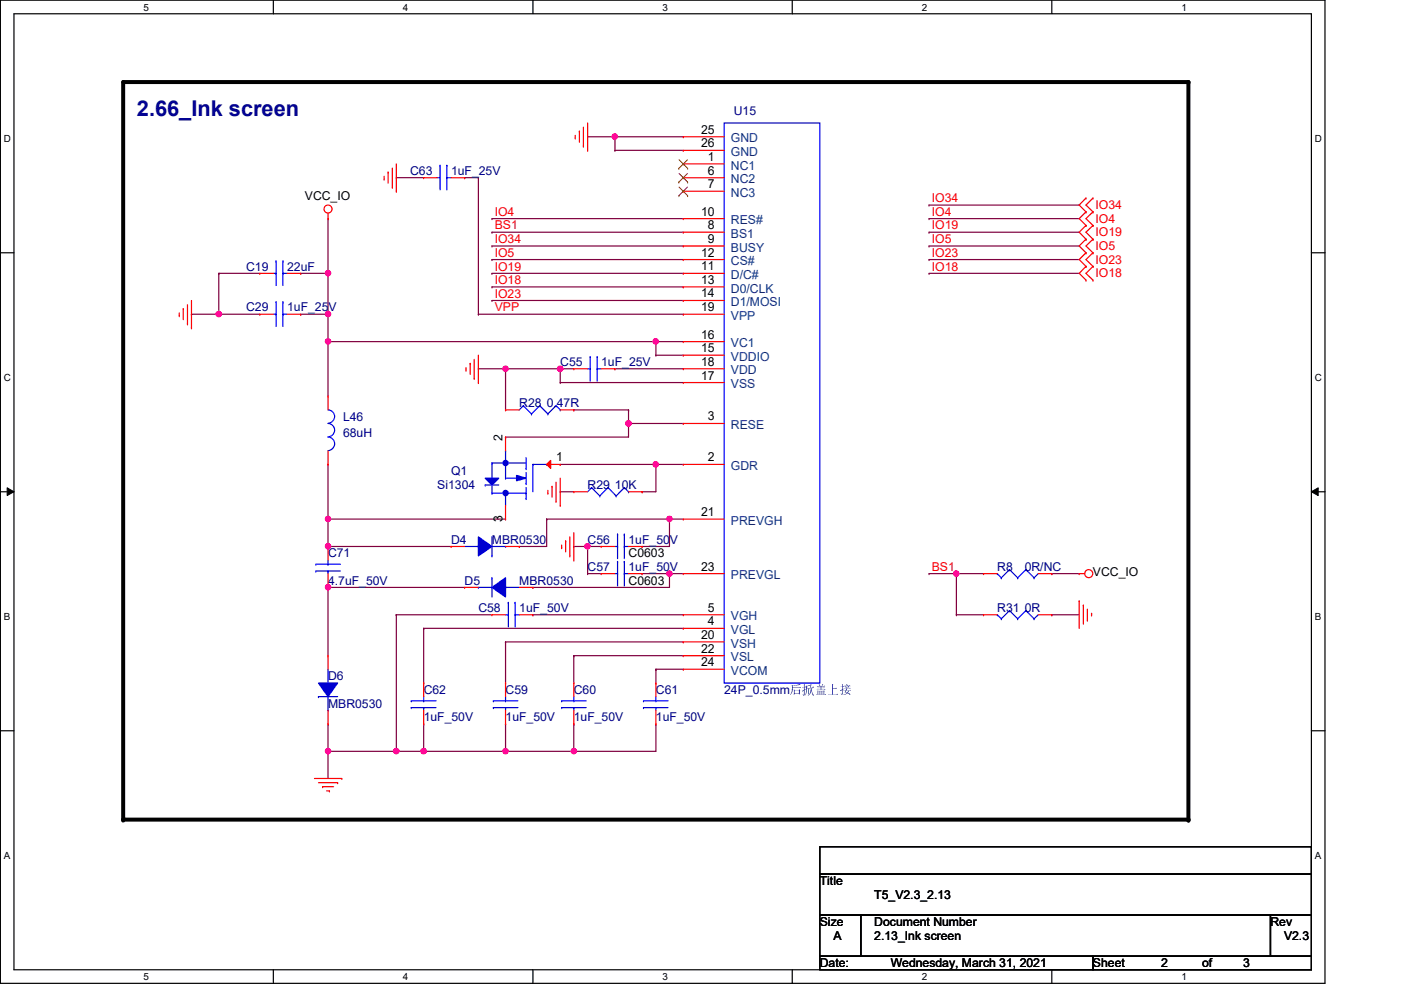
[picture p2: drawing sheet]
<svg xmlns="http://www.w3.org/2000/svg" width="297mm" height="210mm" viewBox="0 0 297 210" stroke-linecap="round" stroke-linejoin="round" font-family="sans-serif">
<path d="M.1 0h280.8v208.5h-280.8zM3 2.9h275v202.7h-275z" fill="none" stroke="#000" stroke-width=".25"/>
<g fill="#fff">
<path d="M30.4 .3h1.2v2.4h-1.2z"/>
<path d="M30.4 205.9h1.2v2.3h-1.2z"/>
</g>
<path d="M58 0v2.9M58 205.6v2.9" fill="none" stroke="#000" stroke-width=".25"/>
<g fill="#fff">
<path d="M85.4 .3h1.2v2.4h-1.2z"/>
<path d="M85.4 205.9h1.2v2.3h-1.2z"/>
</g>
<path d="M113 0v2.9M113 205.6v2.9" fill="none" stroke="#000" stroke-width=".25"/>
<g fill="#fff">
<path d="M140.5 .3h1.1v2.4h-1.1z"/>
<path d="M140.5 205.9h1.1v2.3h-1.1z"/>
</g>
<path d="M168 0v2.9M168 205.6v2.9" fill="none" stroke="#000" stroke-width=".25"/>
<g fill="#fff">
<path d="M195.4 .3h1.2v2.4h-1.2z"/>
<path d="M195.4 205.9h1.2v2.3h-1.2z"/>
</g>
<path d="M223 0v2.9M223 205.6v2.9" fill="none" stroke="#000" stroke-width=".25"/>
<g fill="#fff">
<path d="M250.5 .3h1.1v2.4h-1.1z"/>
<path d="M250.5 205.9h1.1v2.3h-1.1z"/>
<path d="M.8 28.2h1.5v2.4h-1.5z"/>
<path d="M278.8 28.2h1.4v2.4h-1.4z"/>
<path d="M.8 78.9h1.5v2.3h-1.5z"/>
<path d="M278.8 78.9h1.4v2.3h-1.4z"/>
</g>
<path d="M.1 53.6h2.9M278 53.6h2.9" fill="none" stroke="#000" stroke-width=".25"/>
<g fill="#fff">
<path d="M.8 129.6h1.4v2.3h-1.4z"/>
<path d="M278.8 129.6h1.3v2.3h-1.3z"/>
</g>
<path d="M.1 104.3h2.9M278 104.3h2.9" fill="none" stroke="#000" stroke-width=".25"/>
<path d="M1.5 103.4l1.5 .9-1.5 .8zM278 104.3l1.5-.9v1.7z" fill="#000"/>
<path d="M1.5 103.4l1.5 .9-1.5 .8zM278 104.3l1.5-.9v1.7z" fill="none" stroke="#000" stroke-width=".21"/>
<g fill="#fff">
<path d="M.8 180.3h1.4v2.3h-1.4z"/>
<path d="M278.8 180.3h1.3v2.3h-1.3z"/>
</g>
<path d="M.1 154.9h2.9M278 154.9h2.9" fill="none" stroke="#000" stroke-width=".25"/>
<path d="M26.1 17.4h225.9v156.4h-225.9z" fill="none" stroke="#000" stroke-width=".85"/>
<g fill="#000">
<circle cx="252" cy="17.4" r=".42"/>
<circle cx="26.1" cy="173.8" r=".42"/>
<circle cx="252" cy="173.8" r=".42"/>
</g>
<g fill="none" stroke="#7f003f" stroke-width=".25">
<path d="M197 58h.1M197 55h.1M197 52.2h.1M197 49.2h.1M197 46.4h.1M197 43.5h.1M197 58h31.8M197 55h31.8M197 52.2h31.8M197 49.2h31.8M197 46.4h31.8M197 43.5h31.8"/>
<path d="M69.6 72.4h.1M69.6 72.4h69.5"/>
</g>
<circle cx="139" cy="72.4" r=".56" fill="#f0f"/>
<circle cx="139" cy="72.4" r=".56" fill="none" stroke="#f0f" stroke-width=".25"/>
<circle cx="69.5" cy="72.4" r=".56" fill="#f0f"/>
<circle cx="69.5" cy="72.4" r=".56" fill="none" stroke="#f0f" stroke-width=".25"/>
<path d="M118.8 78.2h.1M118.8 78.2h2.9M118.8 78.2v2.9M139.1 75.3h.1M139.1 72.4h.1M139.1 75.3h5.8M139.1 72.4v2.9" fill="none" stroke="#7f003f" stroke-width=".25"/>
<circle cx="118.8" cy="78.2" r=".56" fill="#f0f"/>
<circle cx="118.8" cy="78.2" r=".56" fill="none" stroke="#f0f" stroke-width=".25"/>
<path d="M107.2 78.2h.1M107.2 78.2h11.6" fill="none" stroke="#7f003f" stroke-width=".25"/>
<circle cx="107.2" cy="78.2" r=".56" fill="#f0f"/>
<circle cx="107.2" cy="78.2" r=".56" fill="none" stroke="#f0f" stroke-width=".25"/>
<path d="M133.3 89.8h.1M133.3 86.9h.1M133.3 89.8h11.6M133.3 86.9v2.9" fill="none" stroke="#7f003f" stroke-width=".25"/>
<circle cx="133.2" cy="89.8" r=".57" fill="#f0f"/>
<circle cx="133.2" cy="89.8" r=".57" fill="none" stroke="#f0f" stroke-width=".25"/>
<path d="M121.7 86.9h.1M121.7 86.9h11.6M139.1 98.5h.1M139.1 98.5h5.8" fill="none" stroke="#7f003f" stroke-width=".25"/>
<circle cx="139" cy="98.5" r=".56" fill="#f0f"/>
<circle cx="139" cy="98.5" r=".56" fill="none" stroke="#f0f" stroke-width=".25"/>
<g fill="none" stroke="#7f003f" stroke-width=".25">
<path d="M139.1 98.5h.1M139.1 98.5v5.8h-3M69.6 110.1h.1M69.6 115.9h.1M69.6 110.1h37.6M69.6 115.9h26M69.6 110.1v5.8M110.1 115.9h.1M115.9 110.1h.1M115.9 110.1h26M115.9 110.1v5.8h-5.8M118.8 104.3h.1"/>
<path d="M118.8 104.3h2.9M136.1 104.3h.1"/>
</g>
<circle cx="69.5" cy="115.8" r=".56" fill="#f0f"/>
<circle cx="69.5" cy="115.8" r=".56" fill="none" stroke="#f0f" stroke-width=".25"/>
<circle cx="69.5" cy="110" r=".56" fill="#f0f"/>
<circle cx="69.5" cy="110" r=".56" fill="none" stroke="#f0f" stroke-width=".25"/>
<path d="M141.9 121.6h.1M141.9 121.6h3" fill="none" stroke="#7f003f" stroke-width=".25"/>
<circle cx="141.9" cy="121.6" r=".56" fill="#f0f"/>
<circle cx="141.9" cy="121.6" r=".56" fill="none" stroke="#f0f" stroke-width=".25"/>
<path d="M136.1 115.9h.1M141.9 110.1h.1M141.9 110.1v5.8h-5.8" fill="none" stroke="#7f003f" stroke-width=".25"/>
<circle cx="141.9" cy="110" r=".56" fill="#f0f"/>
<circle cx="141.9" cy="110" r=".56" fill="none" stroke="#f0f" stroke-width=".25"/>
<path d="M124.6 115.9h.1M124.6 115.9h2.9M124.6 115.9v5.7M141.9 110.1h.1M141.9 110.1h3M124.6 121.6h.1M124.6 121.6h2.9" fill="none" stroke="#7f003f" stroke-width=".25"/>
<circle cx="124.5" cy="115.8" r=".56" fill="#f0f"/>
<circle cx="124.5" cy="115.8" r=".56" fill="none" stroke="#f0f" stroke-width=".25"/>
<path d="M69.6 124.5h.1M69.6 124.5h28.9" fill="none" stroke="#7f003f" stroke-width=".25"/>
<circle cx="69.5" cy="124.5" r=".56" fill="#f0f"/>
<circle cx="69.5" cy="124.5" r=".56" fill="none" stroke="#f0f" stroke-width=".25"/>
<g fill="none" stroke="#7f003f" stroke-width=".25">
<path d="M69.6 124.5h.1M69.6 124.5v14.5M84 130.3h.1M84 130.3h20.3M84 130.3v29M89.8 133.2h.1M89.8 133.2h55.1M89.8 133.2v11.6M107.2 136.1h.1M107.2 136.1v8.7M113 130.3h.1M113 130.3h31.9"/>
<path d="M121.7 139h.1M121.7 139v5.8M84 159.3h.1M89.8 153.5h.1M89.8 159.3h.1M89.8 153.5v5.8M107.2 153.5h.1M107.2 153.5v5.8h-23.2M139.1 141.9h.1M139.1 141.9v2.9"/>
</g>
<circle cx="107.2" cy="159.3" r=".56" fill="#f0f"/>
<circle cx="107.2" cy="159.3" r=".56" fill="none" stroke="#f0f" stroke-width=".25"/>
<circle cx="89.8" cy="159.3" r=".56" fill="#f0f"/>
<circle cx="89.8" cy="159.3" r=".56" fill="none" stroke="#f0f" stroke-width=".25"/>
<path d="M107.2 159.3h.1M121.7 153.5h.1M121.7 159.3h.1M121.7 153.5v5.8M139.1 153.5h.1M139.1 153.5v5.8h-31.9" fill="none" stroke="#7f003f" stroke-width=".25"/>
<circle cx="121.7" cy="159.3" r=".56" fill="#f0f"/>
<circle cx="121.7" cy="159.3" r=".56" fill="none" stroke="#f0f" stroke-width=".25"/>
<path d="M69.6 159.3h.1M69.6 159.3v5.8M69.6 159.3h14.4" fill="none" stroke="#7f003f" stroke-width=".25"/>
<circle cx="84" cy="159.3" r=".56" fill="#f0f"/>
<circle cx="84" cy="159.3" r=".56" fill="none" stroke="#f0f" stroke-width=".25"/>
<circle cx="69.5" cy="159.3" r=".56" fill="#f0f"/>
<circle cx="69.5" cy="159.3" r=".56" fill="none" stroke="#f0f" stroke-width=".25"/>
<g fill="none" stroke="#7f003f" stroke-width=".25">
<path d="M84 37.7h.1M84 37.7h5.8M98.5 37.7h.1M98.5 37.7h2.9M101.4 37.7h.1M101.4 37.7v28.9M202.8 121.6h.1M202.8 130.3h.1M202.8 121.6h5.7M202.8 130.3h5.7M202.8 121.6v8.7M223 121.6h.1"/>
<path d="M223 121.6h5.8"/>
</g>
<circle cx="202.7" cy="121.6" r=".56" fill="#f0f"/>
<circle cx="202.7" cy="121.6" r=".56" fill="none" stroke="#f0f" stroke-width=".25"/>
<g fill="none" stroke="#7f003f" stroke-width=".25">
<path d="M130.4 29h.1M130.4 29h14.5M104.3 58h.1M104.3 55h.1M104.3 52.2h.1M104.3 49.2h.1M104.3 46.4h.1M104.3 58h40.6M104.3 55h40.6M104.3 52.2h40.6M104.3 49.2h40.6M104.3 46.4h40.6"/>
<path d="M101.4 66.6h.1M101.4 66.6h43.5M104.3 63.7h.1M104.3 60.8h.1M104.3 63.7h40.6M104.3 60.8h40.6M130.4 78.2h.1M130.4 78.2h14.5M139.1 72.4h.1M139.1 72.4h5.8M118.8 81.1h.1M118.8 81.1h26.1"/>
<path d="M107.2 136.1h.1M107.2 136.1h37.7M121.7 139h.1M121.7 139h23.2M197 121.6h.1M197 121.6h5.8M223 130.3h.1M223 130.3h5.8M139.1 141.9h.1M139.1 141.9h5.8"/>
</g>
<circle cx="130.3" cy="29" r=".56" fill="#f0f"/>
<circle cx="130.3" cy="29" r=".56" fill="none" stroke="#f0f" stroke-width=".25"/>
<path d="M130.4 29h.1M130.4 31.9h.1M130.4 29v2.9M130.4 31.9h14.5M69.6 66.6h.1M69.6 66.6v5.8" fill="none" stroke="#7f003f" stroke-width=".25"/>
<circle cx="69.5" cy="66.6" r=".56" fill="#f0f"/>
<circle cx="69.5" cy="66.6" r=".56" fill="none" stroke="#f0f" stroke-width=".25"/>
<path d="M63.8 58h.1M63.8 58h5.8M69.6 58h.1M69.6 58v8.6h-5.8M63.8 66.6h.1" fill="none" stroke="#7f003f" stroke-width=".25"/>
<circle cx="69.5" cy="57.9" r=".56" fill="#f0f"/>
<circle cx="69.5" cy="57.9" r=".56" fill="none" stroke="#f0f" stroke-width=".25"/>
<path d="M46.4 58h.1M46.4 58h8.7M46.4 58v8.6M46.4 66.6h.1M46.4 66.6h8.7" fill="none" stroke="#7f003f" stroke-width=".25"/>
<circle cx="46.4" cy="66.6" r=".56" fill="#f0f"/>
<circle cx="46.4" cy="66.6" r=".56" fill="none" stroke="#f0f" stroke-width=".25"/>
<g fill="none" stroke="#7f003f" stroke-width=".25">
<path d="M124.6 29h.1M124.6 29h5.8M69.6 46.4h.1M69.6 46.4v11.6M40.6 66.6h.1M40.6 66.6h5.8M69.6 72.4h.1M69.6 72.4v11.6M101.4 78.2h.1M101.4 78.2h5.8M107.2 78.2h.1M107.2 78.2v8.7"/>
<path d="M69.6 98.5h.1M69.6 98.5v11.6M107.2 92.7h.1M118.8 98.5h.1M118.8 98.5h20.3M133.3 89.8h.1M133.3 89.8v2.9h-26.1M121.7 115.9h.1M121.7 115.9h2.9M113 124.5h.1M136.1 121.6h.1M136.1 121.6h5.8"/>
<path d="M141.9 121.6h.1M141.9 121.6v2.9h-28.9M69.6 153.5h.1M69.6 153.5v5.8"/>
</g>
<g fill="none" stroke="#f00" stroke-width=".25">
<path d="M81.4 38h.1M81.4 37.4v.6M82.3 36.5h.1M82.3 36.5v2.3M83.2 39.7h.1M83.2 35.6v4.1M84 34.8v5.8M122 29.3h.1M122 28.7v.6M122.8 27.8h.1M122.8 27.8v2.3M123.7 31h.1"/>
<path d="M123.7 27v4M124.6 31.9h.1M124.6 26.1v5.8M144.9 34.8h.1M144.9 37.7h.1M144.9 29h.1M144.9 31.9h.1M144.9 34.8h8.6M144.9 37.7h8.6M144.9 29h8.6M144.9 31.9h8.6M69.6 46.4h.1"/>
<path d="M69.6 45.2v1.2M84 40.6h.1M144.9 40.6h.1M144.9 46.4h.1M144.9 49.2h.1M144.9 52.2h.1M144.9 55h.1M144.9 58h.1M144.9 40.6h8.6M144.9 46.4h8.6M144.9 49.2h8.6M144.9 52.2h8.6"/>
<path d="M144.9 55h8.6M144.9 58h8.6M230.2 42h.1M230.2 44.9h.1M230.2 47.8h.1M230.2 50.7h.1M230.2 53.6h.1M230.2 56.5h.1M230.2 59.4h.1M230.2 42l-1.4 1.5 1.4 1.4M230.2 44.9l-1.4 1.5 1.4 1.4M230.2 47.8l-1.4 1.4 1.4 1.5"/>
<path d="M230.2 50.7l-1.4 1.5 1.4 1.4M230.2 53.6l-1.4 1.4 1.4 1.5M230.2 56.5l-1.4 1.5 1.4 1.4M231.7 44.9h.1M231.7 42h.1M231.7 47.8h.1M231.7 50.7h.1M231.7 53.6h.1M231.7 56.5h.1M231.7 59.4h.1M231.7 42l-1.5 1.5 1.5 1.4M231.7 44.9l-1.5 1.5 1.5 1.4"/>
<path d="M231.7 47.8l-1.5 1.4 1.5 1.5M231.7 50.7l-1.5 1.5 1.5 1.4M231.7 53.6l-1.5 1.4 1.5 1.5M231.7 56.5l-1.5 1.5 1.5 1.4M38 66.9h.1M38 66.3v.6M38.9 65.4h.1M38.9 65.4v2.4M39.7 68.7h.1M39.7 64.6v4.1M40.6 69.5h.1M40.6 63.7v5.8"/>
<path d="M98.8 78.5h.1M98.8 77.9v.6M99.7 77h.1M99.7 77v2.4M100.5 76.2v4M101.4 75.3v5.8M144.9 60.8h.1M144.9 63.7h.1M144.9 66.6h.1M144.9 72.4h.1M144.9 75.3h.1M144.9 78.2h.1"/>
<path d="M144.9 60.8h8.6M144.9 63.7h8.6M144.9 66.6h8.6M144.9 72.4h8.6M144.9 75.3h8.6M144.9 78.2h8.6M100.5 80.2h.1M101.4 81.1h.1M144.9 81.1h.1M144.9 89.8h.1M144.9 98.5h.1M144.9 81.1h8.6"/>
<path d="M144.9 89.8h8.6M144.9 98.5h8.6M116.2 104.6h.1M116.2 104v.6M117 103.1h.1M117 103.1v2.3M117.9 106.3h.1M117.9 102.2v4.1M118.8 107.1h.1M118.8 101.4v5.7M119.1 116.1h.1M119.1 115.6v.5"/>
<path d="M119.9 114.7h.1M119.9 114.7v2.3M120.8 117.9h.1M120.8 113.8v4.1M121.7 118.7h.1M121.7 112.9v5.8M144.9 110.1h.1M144.9 110.1h8.6M144.9 121.6h.1M144.9 130.3h.1M144.9 133.2h.1M144.9 136.1h.1"/>
<path d="M144.9 139h.1M144.9 121.6h8.6M144.9 130.3h8.6M144.9 133.2h8.6M144.9 136.1h8.6M144.9 139h8.6M208.5 121.6h.1M208.5 121.6h3M220.1 121.6h2.9M223 121.6h.1M228.8 127.4h.1M228.8 121.6h.1"/>
<path d="M228.8 127.4v5.8M228.8 121.6h1.2M229.7 128.3h.1M229.7 128.3v4M230.5 131.5h.1M230.5 129.2v2.3M231.4 130h.1M231.4 130v.6M139.1 153.5h.1M139.1 144.8h.1M139.1 144.8v2.9M139.1 150.6v2.9"/>
<path d="M144.9 141.9h.1M144.9 141.9h8.6M66.7 165.1h5.8M67.5 165.9h4.1M68.4 166.8h.1M68.4 166.8h2.3M69.3 167.7h.5M69.8 167.7h.1M71.6 165.9h.1M72.5 165.1h.1"/>
<circle cx="69.5" cy="44.3" r=".85"/>
<circle cx="230.8" cy="121.6" r=".85"/>
</g>
<path d="M173.8 179.5h104.2v5.8h-104.2zM173.8 185.3h104.2v8.7h-104.2zM173.8 194h8.7v8.7h-8.7zM182.5 194h86.9v8.7h-86.9zM269.4 194h8.6v8.7h-8.6zM173.8 202.7h57.9v2.9h-57.9zM231.7 202.7h46.3v2.9h-46.3z" fill="none" stroke="#000" stroke-width=".25"/>
<g fill="none" stroke="#00f" stroke-width=".25">
<path d="M153.5 26.1h20.3v118.7h-20.3zM101.4 124.5h.1M101.4 124.5h2.9M104.3 122.5h.1M104.3 122.5v4.1M107.2 124.5h.1M107.2 124.5h2.9M211.5 121.6h.1M211.5 121.6l.8 .9M212.3 122.5h.1M214 120.8h.1M214 120.8l1.8 1.7"/>
<path d="M214 120.8l-1.7 1.7M215.8 122.5h.1M217.5 120.8h.1M217.5 120.8l1.7 1.7M217.5 120.8l-1.7 1.7M219.2 122.5h.1M220.1 121.6l-.9 .9M136.4 148.6h.1M136.4 150h.1M136.4 148.6h5.2M136.4 150h5.2M139.1 150h.1"/>
<path d="M139.1 148.6h.1M139.1 147.7v.9M139.1 150v.6"/>
</g>
<path d="M143.9 35.7h.1M143.9 38.6h.1M144 33.9l1.8 1.8M144 36.8l1.8 1.8M144 39.7l1.8 1.8M145.8 33.9l-1.9 1.8M145.8 36.8l-1.9 1.8M145.8 39.7l-1.9 1.8M145.8 35.7h.1M145.8 38.6h.1M143.9 41.5h.1M145.8 41.5h.1" fill="none" stroke="#7f3f00" stroke-width=".21"/>
<path d="M104.3 124.5l2.9-2v4.1z" fill-rule="evenodd" fill="#00f"/>
<path d="M104.3 124.5l2.9-2v4.1zM67.5 147.7h.1M67.5 147.7h4.1M69.6 144.8h.1M69.6 150.6h.1M69.6 141.9v2.9M69.6 147.7v2.9" fill="none" stroke="#00f" stroke-width=".25"/>
<path d="M98.5 124.5h.1M98.5 124.5h2.9M110.1 124.5h2.9M113 124.5h.1" fill="none" stroke="#f00" stroke-width=".25"/>
<path d="M67.5 144.8h4.1l-2 2.9z" fill-rule="evenodd" fill="#00f"/>
<g fill="none" stroke="#00f" stroke-width=".25">
<path d="M69.6 92.7a1.44 1.44 0 0 1 1.3 1.4 1.44 1.44 0 0 1-1.3 1.4M69.6 89.8a1.42 1.42 0 0 1 1.3 1.4 1.42 1.42 0 0 1-1.3 1.4M69.6 86.9a1.42 1.42 0 0 1 1.3 1.4 1.42 1.42 0 0 1-1.3 1.4M111 86h.1M111 86l-.9 .9M111 86l1.7 1.8M112.7 87.8h.1M114.4 86h.1M114.4 86l-1.7 1.8M114.4 86l1.8 1.8M116.2 87.8h.1M117.9 86h.1"/>
<path d="M117.9 86l-1.7 1.8M117.9 86l.9 .9M118.8 86.9h.1M67 119.6h.1M67 119.6h5.2M69.6 119.6h.1M69.6 118.7v.9M98.5 115.9h2.9M101.4 115.9h.1M104.3 117.9h.1M104.3 115.9h2.9M104.3 113.8v4.1"/>
<path d="M107.2 115.9h.1M125.4 103.4h.1M125.4 103.4l-.8 .9M125.4 103.4l1.8 1.8M127.2 105.2h.1M128.9 103.4h.1M128.9 103.4l-1.7 1.8M128.9 103.4l1.7 1.8M130.4 115.9h.5M130.6 105.2h.1M130.9 115.9h.1M130.9 113.2h.1"/>
<path d="M130.9 113.2v5.2M132.4 113.2h.1M132.4 115.9h.1M132.4 103.4h.1M132.4 115.9h.9M132.4 113.2v5.2M132.4 103.4l-1.8 1.8M132.4 103.4l.9 .9M133.3 104.3h.1M67 121.1h.1M67 121.1h5.2M69.6 121.1h.1"/>
<path d="M69.6 121.1v.5M107.2 130.3h.6M107.8 130.3h.1M107.8 127.7h.1M107.8 127.7v5.2M109.2 127.7h.1M109.2 130.3h.1M109.2 130.3h.9M109.2 127.7v5.2M211.5 130.3h.1M211.5 130.3l.8 .9M212.3 131.2h.1"/>
<path d="M214 129.5h.1M214 129.5l1.8 1.7M214 129.5l-1.7 1.7M215.8 131.2h.1M217.5 129.5h.1M217.5 129.5l1.7 1.7M217.5 129.5l-1.7 1.7M219.2 131.2h.1M220.1 130.3l-.9 .9M67.5 144.8h4.1l-2 2.9zM87.2 148.6h.1M87.2 150h.1"/>
<path d="M87.2 148.6h5.3M87.2 150h5.3M89.8 150h.1M89.8 148.6h.1M89.8 147.7v.9M89.8 150v.6M104.6 148.6h.1M104.6 150h.1M104.6 148.6h5.2M104.6 150h5.2M107.2 150h.1M107.2 148.6h.1"/>
<path d="M107.2 147.7v.9M107.2 150v.6"/>
</g>
<g fill="none" stroke="#f00" stroke-width=".25">
<path d="M69.6 98.5h.1M69.6 84h.1M69.6 84v2.9M69.6 95.6v2.9M107.2 86.9h.1M107.2 86.9h2.9M118.8 86.9h2.9M121.7 86.9h.1M69.6 115.9h.1M69.6 115.9v2.8M121.7 104.3h.1M121.7 104.3h2.9"/>
<path d="M127.5 115.9h.1M127.5 115.9h2.9M133.3 115.9h2.8M133.3 104.3h2.8M136.1 115.9h.1M136.1 104.3h.1M69.6 139h.1M69.6 124.5h.1M69.6 121.6v2.9M69.6 139v2.9M104.3 130.3h.1M104.3 130.3h2.9"/>
<path d="M110.1 130.3h2.9M113 130.3h.1M208.5 130.3h.1M208.5 130.3h3M220.1 130.3h2.9M223 130.3h.1M69.6 153.5h.1M69.6 150.6v2.9M89.8 153.5h.1M89.8 144.8h.1M89.8 144.8v2.9M89.8 150.6v2.9"/>
<path d="M107.2 153.5h.1M107.2 144.8h.1M107.2 144.8v2.9M107.2 150.6v2.9"/>
</g>
<path d="M101.4 113.8l2.9 2.1-2.9 2z" fill-rule="evenodd" fill="#00f"/>
<path d="M58 58h.5M58.5 58h.1M58.5 55.3h.1M58.5 55.3v5.2M60 55.3h.1M60 58h.1M60 58h.9M60 55.3v5.2M101.4 113.8l2.9 2.1-2.9 2z" fill="none" stroke="#00f" stroke-width=".25"/>
<path d="M55.1 58h.1M55.1 58h2.9M60.9 58h2.9M63.8 58h.1M95.6 115.9h.1M95.6 115.9h2.9M107.2 115.9h2.9M110.1 115.9h.1" fill="none" stroke="#f00" stroke-width=".25"/>
<path d="M102.9 101.4h2.8l-1.4 1.4z" fill="#00f"/>
<g fill="none" stroke="#00f" stroke-width=".25">
<path d="M104.3 98.2h.1M104.3 98.2h7.2M104.3 98.2v3.2M107.2 95.6h.1M107.2 95.6v5.8M111.5 99.4h.1M111.5 97v2.4M113 98.5h.1M113 98.5v5.8M113 98.5h2.9M115.9 98.5h.1M102.9 101.4h2.8l-1.4 1.4z"/>
<path d="M102.9 102.8h.1M102.9 102.8h2.8M104.3 101.4h.1M104.3 104.6h.1M104.3 102.8v1.8M104.3 104.6h7.2M107.2 104.6h.1M107.2 101.4h.1M107.2 104.6v2.5M107.2 101.4h2.9M111.5 102.5h.1M111.5 105.7h.1"/>
<path d="M111.5 104.6h.1M111.5 100.2v2.3M111.5 103.4v2.3"/>
</g>
<path d="M109.5 100.8l2 .6-2 .5z" fill="#00f"/>
<path d="M109.5 100.8l2 .6-2 .5z" fill="none" stroke="#00f" stroke-width=".25"/>
<circle cx="107.2" cy="104.5" r=".56" fill="#00f"/>
<circle cx="107.2" cy="104.5" r=".56" fill="none" stroke="#00f" stroke-width=".25"/>
<circle cx="107.2" cy="98.2" r=".56" fill="#00f"/>
<circle cx="107.2" cy="98.2" r=".56" fill="none" stroke="#00f" stroke-width=".25"/>
<path d="M107.2 110.1h.1M107.2 107.1v3" fill="none" stroke="#f00" stroke-width=".25"/>
<path d="M115.9 98.5l.9-.9v1.7z" fill="#f00"/>
<g fill="none" stroke="#f00" stroke-width=".25">
<path d="M89.8 37.7h.1M89.8 37.7h2.9M95.6 37.7h2.9M98.5 37.7h.1M55.1 66.6h.1M55.1 66.6h2.9M60.9 66.6h2.9M63.8 66.6h.1M121.7 78.2h.1M121.7 78.2h2.9M127.5 78.2h2.9M130.4 78.2h.1"/>
<path d="M107.2 92.7h.1M107.2 92.7v2.9M115.9 98.5l.9-.9v1.7zM115.9 98.5h2.9M118.8 98.5h.1M127.5 121.6h.1M127.5 121.6h2.9M133.3 121.6h2.8M136.1 121.6h.1M121.7 153.5h.1M121.7 144.8h.1M121.7 144.8v2.9"/>
<path d="M121.7 150.6v2.9"/>
</g>
<g fill="none" stroke="#00f" stroke-width=".25">
<path d="M92.7 37.7h.6M93.3 37.7h.1M93.3 35.1h.1M93.3 35.1v5.2M94.7 35.1h.1M94.7 37.7h.1M94.7 37.7h.9M94.7 35.1v5.2M58 66.6h.5M58.5 66.6h.1M58.5 64h.1M58.5 64v5.2"/>
<path d="M60 64h.1M60 66.6h.1M60 66.6h.9M60 64v5.2M124.6 78.2h.5M125.1 78.2h.1M125.1 75.6h.1M125.1 75.6v5.2M126.6 75.6h.1M126.6 78.2h.1M126.6 78.2h.9M126.6 75.6v5.2"/>
<path d="M130.9 119h.1M130.9 119v5.2M132.4 119h.1M132.4 119v5.2M130.4 121.6h.5M130.9 121.6h.1M132.4 121.6h.1M132.4 121.6h.9M119.1 148.6h.1M119.1 150h.1M119.1 148.6h5.2M119.1 150h5.2"/>
<path d="M121.7 150h.1M121.7 148.6h.1M121.7 147.7v.9M121.7 150v.6"/>
</g>
<circle cx="139" cy="72.4" r=".56" fill="#f0f"/>
<circle cx="139" cy="72.4" r=".56" fill="none" stroke="#f0f" stroke-width=".25"/>
<circle cx="69.5" cy="72.4" r=".56" fill="#f0f"/>
<circle cx="69.5" cy="72.4" r=".56" fill="none" stroke="#f0f" stroke-width=".25"/>
<circle cx="118.8" cy="78.2" r=".56" fill="#f0f"/>
<circle cx="118.8" cy="78.2" r=".56" fill="none" stroke="#f0f" stroke-width=".25"/>
<circle cx="107.2" cy="78.2" r=".56" fill="#f0f"/>
<circle cx="107.2" cy="78.2" r=".56" fill="none" stroke="#f0f" stroke-width=".25"/>
<circle cx="133.2" cy="89.8" r=".57" fill="#f0f"/>
<circle cx="133.2" cy="89.8" r=".57" fill="none" stroke="#f0f" stroke-width=".25"/>
<circle cx="139" cy="98.5" r=".56" fill="#f0f"/>
<circle cx="139" cy="98.5" r=".56" fill="none" stroke="#f0f" stroke-width=".25"/>
<circle cx="69.5" cy="115.8" r=".56" fill="#f0f"/>
<circle cx="69.5" cy="115.8" r=".56" fill="none" stroke="#f0f" stroke-width=".25"/>
<circle cx="69.5" cy="110" r=".56" fill="#f0f"/>
<circle cx="69.5" cy="110" r=".56" fill="none" stroke="#f0f" stroke-width=".25"/>
<circle cx="141.9" cy="121.6" r=".56" fill="#f0f"/>
<circle cx="141.9" cy="121.6" r=".56" fill="none" stroke="#f0f" stroke-width=".25"/>
<circle cx="141.9" cy="110" r=".56" fill="#f0f"/>
<circle cx="141.9" cy="110" r=".56" fill="none" stroke="#f0f" stroke-width=".25"/>
<circle cx="124.5" cy="115.8" r=".56" fill="#f0f"/>
<circle cx="124.5" cy="115.8" r=".56" fill="none" stroke="#f0f" stroke-width=".25"/>
<circle cx="69.5" cy="124.5" r=".56" fill="#f0f"/>
<circle cx="69.5" cy="124.5" r=".56" fill="none" stroke="#f0f" stroke-width=".25"/>
<circle cx="107.2" cy="159.3" r=".56" fill="#f0f"/>
<circle cx="107.2" cy="159.3" r=".56" fill="none" stroke="#f0f" stroke-width=".25"/>
<circle cx="89.8" cy="159.3" r=".56" fill="#f0f"/>
<circle cx="89.8" cy="159.3" r=".56" fill="none" stroke="#f0f" stroke-width=".25"/>
<circle cx="121.7" cy="159.3" r=".56" fill="#f0f"/>
<circle cx="121.7" cy="159.3" r=".56" fill="none" stroke="#f0f" stroke-width=".25"/>
<circle cx="84" cy="159.3" r=".56" fill="#f0f"/>
<circle cx="84" cy="159.3" r=".56" fill="none" stroke="#f0f" stroke-width=".25"/>
<circle cx="69.5" cy="159.3" r=".56" fill="#f0f"/>
<circle cx="69.5" cy="159.3" r=".56" fill="none" stroke="#f0f" stroke-width=".25"/>
<circle cx="202.7" cy="121.6" r=".56" fill="#f0f"/>
<circle cx="202.7" cy="121.6" r=".56" fill="none" stroke="#f0f" stroke-width=".25"/>
<circle cx="130.3" cy="29" r=".56" fill="#f0f"/>
<circle cx="130.3" cy="29" r=".56" fill="none" stroke="#f0f" stroke-width=".25"/>
<circle cx="69.5" cy="66.6" r=".56" fill="#f0f"/>
<circle cx="69.5" cy="66.6" r=".56" fill="none" stroke="#f0f" stroke-width=".25"/>
<circle cx="69.5" cy="57.9" r=".56" fill="#f0f"/>
<circle cx="69.5" cy="57.9" r=".56" fill="none" stroke="#f0f" stroke-width=".25"/>
<circle cx="46.4" cy="66.6" r=".56" fill="#f0f"/>
<circle cx="46.4" cy="66.6" r=".56" fill="none" stroke="#f0f" stroke-width=".25"/>
<text font-size="4.6" fill="#00007f" x="29" y="24.6">2.66_Ink screen</text>
<g font-size="2.6">
<text x="148.6" y="28.4">25</text>
<text x="148.6" y="31.2">26</text>
<text x="150.1" y="34.1">1</text>
<text x="150.1" y="37">6</text>
<text x="150.1" y="39.9">7</text>
<text x="64.6" y="42.3">VCC_IO</text>
<text x="148.6" y="45.7">10</text>
<text x="150.1" y="48.6">8</text>
<text x="150.1" y="51.5">9</text>
<text x="148.6" y="54.4">12</text>
<text x="148.6" y="57.3">11</text>
<text x="148.6" y="60.2">13</text>
<text x="148.6" y="63.1">14</text>
<text x="148.6" y="66">19</text>
<text x="148.6" y="71.8">16</text>
<text x="148.6" y="74.7">15</text>
<text x="148.6" y="77.6">18</text>
<text x="148.6" y="80.5">17</text>
<text x="150.1" y="89.2">3</text>
<text x="106.5" y="93.6" transform="rotate(-90 106.5 93.6)">2</text>
<text x="117.9" y="97.8">1</text>
<text x="150.1" y="97.8">2</text>
<text x="106.5" y="110.6" transform="rotate(-90 106.5 110.6)">3</text>
<text x="148.6" y="109.4">21</text>
<text x="133.3" y="118.2">C0603</text>
<text x="133.3" y="124">C0603</text>
<text x="148.6" y="121">23</text>
<text x="231.7" y="122.2">VCC_IO</text>
<text x="150.1" y="129.7">5</text>
<text x="148.6" y="135.5">20</text>
<text x="150.1" y="132.6">4</text>
<text x="148.6" y="138.4">22</text>
<text x="148.6" y="141.3">24</text>
<text x="173.8" y="187.7">Title</text>
<text x="185.4" y="190.6">T5_V2.3_2.13</text>
<text x="173.8" y="196.3">Size</text>
<text x="185.4" y="196.3">Document Number</text>
<text x="269.4" y="196.3">Rev</text>
<text x="176.7" y="199.3">A</text>
<text x="185.4" y="199.3">2.13_Ink screen</text>
<text x="272.2" y="199.3">V2.3</text>
<text x="173.8" y="205.1">Date:</text>
<text x="188.8" y="205.1">Wednesday, March 31, 2021</text>
<text x="231.7" y="205.1">Sheet</text>
<text x="246.2" y="205.1">2</text>
<text x="254.9" y="205.1">of</text>
<text x="263.6" y="205.1">3</text>
</g>
<g font-size="2.6" fill="#00007f">
<text x="155.6" y="24.3">U15</text>
<text x="86.9" y="37.1">C63</text>
<text x="95.6" y="37.1">1uF_25V</text>
<text x="52.2" y="57.4">C19</text>
<text x="60.9" y="57.4">22uF</text>
<text x="52.2" y="66">C29</text>
<text x="60.9" y="66">1uF_25V</text>
<text x="118.8" y="77.6">C55</text>
<text x="127.5" y="77.6">1uF_25V</text>
<text x="72.7" y="89.2">L46</text>
<text x="110.1" y="86.3">R28 0.47R</text>
<text x="72.7" y="92.7">68uH</text>
<text x="95.6" y="100.8">Q1</text>
<text x="92.7" y="103.7">Si1304</text>
<text x="124.6" y="103.7">R29 10K</text>
<text x="69.6" y="118.2">C71</text>
<text x="95.6" y="115.3">D4</text>
<text x="104.3" y="115.3">MBR0530</text>
<text x="124.6" y="115.3">C56</text>
<text x="133.3" y="115.3">1uF_50V</text>
<text x="69.6" y="124">4.7uF_50V</text>
<text x="98.5" y="124">D5</text>
<text x="110.1" y="124">MBR0530</text>
<text x="124.6" y="121.1">C57</text>
<text x="133.3" y="121.1">1uF_50V</text>
<text x="211.5" y="121.1">R8</text>
<text x="217.3" y="121.1">0R/NC</text>
<text x="101.4" y="129.8">C58</text>
<text x="110.1" y="129.8">1uF_50V</text>
<text x="211.5" y="129.8">R31 0R</text>
<text x="69.6" y="144.2">D6</text>
<text x="89.8" y="147.2">C62</text>
<text x="107.2" y="147.2">C59</text>
<text x="121.7" y="147.2">C60</text>
<text x="139.1" y="147.2">C61</text>
<text x="153.5" y="147.2">24P_0.5mm后后后后后</text>
<text x="69.6" y="150">MBR0530</text>
<text x="89.8" y="152.9">1uF_50V</text>
<text x="107.2" y="152.9">1uF_50V</text>
<text x="121.7" y="152.9">1uF_50V</text>
<text x="139.1" y="152.9">1uF_50V</text>
</g>
<g font-size="2.6" fill="#003f7f">
<text x="155" y="35.9">NC1</text>
<text x="155" y="30.2">GND</text>
<text x="155" y="33.1">GND</text>
<text x="155" y="38.9">NC2</text>
<text x="155" y="41.7">NC3</text>
<text x="155" y="47.5">RES#</text>
<text x="155" y="50.4">BS1</text>
<text x="155" y="53.3">BUSY</text>
<text x="155" y="56.2">CS#</text>
<text x="155" y="59.1">D/C#</text>
<text x="155" y="62">D0/CLK</text>
<text x="155" y="64.9">D1/MOSI</text>
<text x="155" y="67.8">VPP</text>
<text x="155" y="73.6">VC1</text>
<text x="155" y="76.5">VDDIO</text>
<text x="155" y="79.4">VDD</text>
<text x="155" y="82.3">VSS</text>
<text x="155" y="91">RESE</text>
<text x="155" y="99.7">GDR</text>
<text x="155" y="111.3">PREVGH</text>
<text x="155" y="122.8">PREVGL</text>
<text x="155" y="131.5">VGH</text>
<text x="155" y="134.4">VGL</text>
<text x="155" y="137.3">VSH</text>
<text x="155" y="140.2">VSL</text>
<text x="155" y="143.1">VCOM</text>
</g>
<g font-size="2.6" fill="#f00">
<text x="104.9" y="45.8">IO4</text>
<text x="197.6" y="45.8">IO4</text>
<text x="197.6" y="42.9">IO34</text>
<text x="232.3" y="44.3">IO34</text>
<text x="232.3" y="47.2">IO4</text>
<text x="104.9" y="51.6">IO34</text>
<text x="104.9" y="48.6">BS1</text>
<text x="197.6" y="51.6">IO5</text>
<text x="197.6" y="48.6">IO19</text>
<text x="232.3" y="50.1">IO19</text>
<text x="232.3" y="53">IO5</text>
<text x="104.9" y="57.4">IO19</text>
<text x="104.9" y="54.4">IO5</text>
<text x="197.6" y="57.4">IO18</text>
<text x="197.6" y="54.4">IO23</text>
<text x="232.3" y="55.9">IO23</text>
<text x="232.3" y="58.8">IO18</text>
<text x="104.9" y="63.1">IO23</text>
<text x="104.9" y="60.2">IO18</text>
<text x="104.9" y="66">VPP</text>
<text x="197.6" y="121">BS1</text>
</g>
<g font-size="2.1">
<text x="30.4" y="2.2">5</text>
<text x="85.4" y="2.2">4</text>
<text x="140.5" y="2.2">3</text>
<text x="195.4" y="2.2">2</text>
<text x="250.5" y="2.2">1</text>
<text x=".8" y="30.1">D</text>
<text x="278.8" y="30.1">D</text>
<text x=".8" y="80.8">C</text>
<text x="278.8" y="80.8">C</text>
<text x=".8" y="131.5">B</text>
<text x="278.8" y="131.5">B</text>
<text x=".8" y="182.2">A</text>
<text x="278.8" y="182.2">A</text>
<text x="30.4" y="207.8">5</text>
<text x="85.4" y="207.8">4</text>
<text x="140.5" y="207.8">3</text>
<text x="195.4" y="207.8">2</text>
<text x="250.5" y="207.8">1</text>
</g>
</svg>
